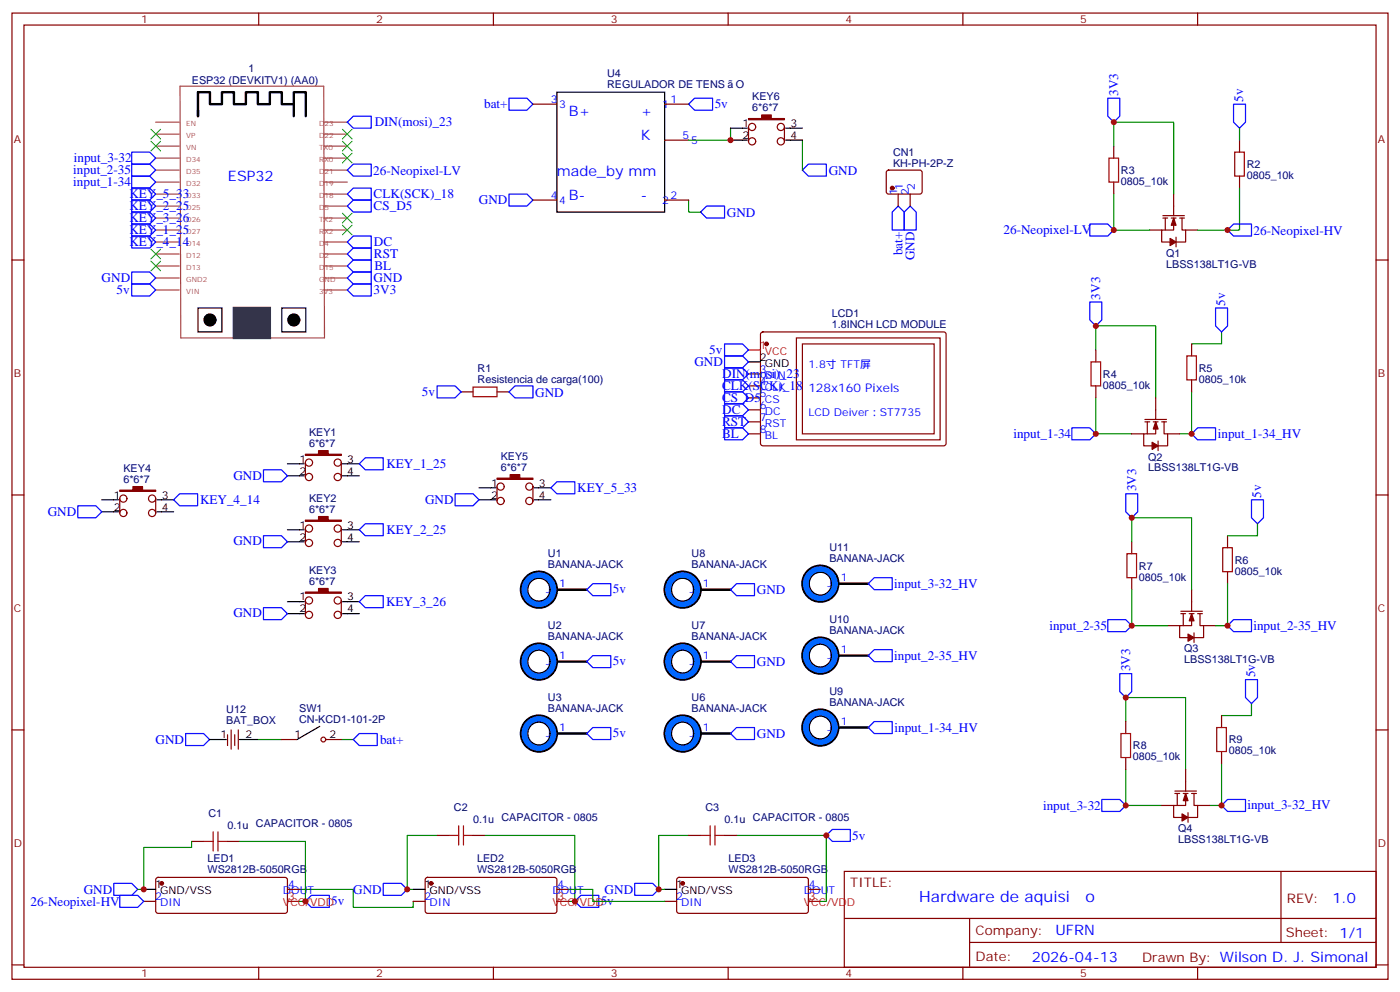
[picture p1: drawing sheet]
<svg xmlns="http://www.w3.org/2000/svg" width="412mm" height="292mm" viewBox="0 0 412 292" stroke-linecap="round" stroke-linejoin="round" font-family="sans-serif">
<g fill="none" stroke="#870000" stroke-width=".35">
<path d="M3.5 3.8h405.4v284.4h-405.4zM7.1 7.4h398.2v277.3h-398.2zM76.2 3.8v3.6M145.3 3.8v3.6M214.5 3.8v3.6M283.6 3.8v3.6M352.8 3.8v3.6M157 30.7h7M195.8 30.7h7M220.5 37.4v4.2M231.1 37.4v4.2M157 58.9h7"/>
<path d="M195.8 58.9h7M195.8 41.2h7M261.3 50.3l.5-.2h9.4l.4 .7v5.9l-.7 .4-9.4-.1-.4-.6v-5.6zM264.6 57.1v3.5M268.1 57.1v3.5M328.1 43v3.5M328.1 53.6v3.5M345.7 57.1v6.4M365.1 41.2v3.6M365.1 51.8v3.6M3.5 76.5h3.6M338.7 67.7h3.5"/>
<path d="M342.5 63.5h6.4M342.5 64.2h1.5M343.3 64.2v3.5M345 64.2h1.4M345.7 64.2v3.5h-3.5v3.5h2.5M346.4 69.8v2.8M347.5 64.2h1.4M348.2 64.2v3.5h1v3.5h-2.8M349.2 67.7h3.6M405.3 76.5h3.6M224.2 97.9l.5-.2h53.6l.4 .7-.1 32.4-.6 .4-53.6-.1-.4-.6v-32.1zM234.6 99.4h42.3v30h-42.3z"/>
<path d="M135.8 115.3h3.5M146.4 115.3h3.5M220.5 110h3.5M220.5 113.6h3.5M220.5 117.1h3.5M236.4 101.2h38.8v26.5h-38.8zM322.8 103v3.5M322.8 113.6v3.5M340.4 117.1v6.3M351 101.2v3.5M351 111.8v3.5M90 136.1v4.3"/>
<path d="M100.5 136.1v4.3M220.5 120.6h3.5M220.5 124.1h3.5M220.5 127.7h3.5M333.4 127.7h3.5M337.3 124.1h1.4M337.3 123.4h6.3M338 124.1v3.6M339.7 124.1h1.4M340.4 124.1v3.6h-3.5v3.5h2.5M341.1 129.8v2.8M342.2 124.1h1.4"/>
<path d="M342.9 124.1v3.6h1.1v3.5h-2.9M344 127.7h3.5M3.5 145.7h3.6M35.3 146.7v4.3M45.9 146.7v4.3M90 155.5v4.3M100.5 155.5v4.3M146.4 143.2v4.2M157 143.2v4.2M333.4 159.4v3.5M361.6 157.7v3.5M405.3 145.7h3.6"/>
<path d="M90 176.7v4.2M100.5 176.7v4.2M165.8 173.5h7.1M208.1 173.5h7.1M248.7 171.8h7.1M333.4 170v3.5M347.8 179.9h6.4M351 173.5v6.4M361.6 168.2v3.6M165.8 194.7h7.1M208.1 194.7h7.1M248.7 192.9h7.1"/>
<path d="M344 184.1h3.5M347.8 180.6h1.4M348.5 180.6v3.5M350.3 180.6h1.4M351 180.6v3.5h-3.5v3.5h2.5M351.7 186.2v2.9M352.8 180.6h1.4M353.5 180.6v3.5h1v3.5h-2.8M354.5 184.1h3.6M3.5 214.8h3.6M67 216.2v3.2M68.1 214.8v5.7"/>
<path d="M69.1 216.2v3.2M70.2 214.8v5.7M82.9 217.6h4.6M96 217.6h4.5M165.8 215.9h7.1M208.1 215.9h7.1M248.7 214.1h7.1M331.6 212.3v3.6M359.8 210.6v3.5M405.3 214.8h3.6M331.6 222.9v3.5M342.2 237h3.5"/>
<path d="M346.1 232.8h6.3M346.1 233.5h1.4M346.8 233.5v3.5M348.5 233.5h1.5M349.2 233.5v3.5h-3.5v3.6h2.5M349.2 226.4v6.4M350 239.1v2.9M351 233.5h1.4M351.7 233.5v3.5h1.1v3.6h-2.8M352.8 237h3.5M359.8 221.2v3.5M46.1 258.4l.5-.2 37.6 .1 .5 .6-.1 9.5-.6 .4-37.7-.1-.4-.6v-9.2z"/>
<path d="M56.4 247.6h3.6M67 247.6h3.6M125.5 258.4l.4-.2 37.7 .1 .4 .6v9.5l-.7 .4-37.6-.1-.5-.6v-9.2zM128.8 245.9h3.5M139.3 245.9h3.6M199.6 258.4l.4-.2 37.7 .1 .4 .6v9.5l-.7 .4-37.6-.1-.5-.6v-9.2zM202.8 245.9h3.6M213.4 245.9h3.6M248.7 256.4h156.6v28.3h-156.6zM377.3 256.5v20.8M42.3 265.3h3.6M84.7 261.7h3.5"/>
<path d="M121.7 265.3h3.5M164 261.7h3.6M195.8 265.3h3.5M238.1 261.7h3.6M248.7 270.3h156.5M285.6 277.3h119.6M285.6 270.3v14.1M3.5 284h3.6M76.2 284.7v3.5M145.3 284.7v3.5M214.5 284.7v3.5M283.6 284.7v3.5"/>
<path d="M352.8 284.7v3.5M405.3 284h3.6"/>
<circle cx="221.5" cy="37.4" r="1.06"/>
<circle cx="230" cy="37.4" r="1.06"/>
<circle cx="221.5" cy="41.6" r="1.06"/>
<circle cx="230" cy="41.6" r="1.06"/>
<circle cx="91" cy="136.1" r="1.06"/>
<circle cx="99.5" cy="136.1" r="1.06"/>
<circle cx="36.3" cy="151" r="1.06"/>
<circle cx="36.3" cy="146.7" r="1.06"/>
<circle cx="44.8" cy="151" r="1.06"/>
<circle cx="44.8" cy="146.7" r="1.06"/>
<circle cx="91" cy="140.4" r="1.06"/>
<circle cx="91" cy="159.8" r="1.06"/>
<circle cx="91" cy="155.5" r="1.06"/>
<circle cx="99.5" cy="155.5" r="1.06"/>
<circle cx="99.5" cy="140.4" r="1.06"/>
<circle cx="99.5" cy="159.8" r="1.06"/>
<circle cx="147.5" cy="143.2" r="1.06"/>
<circle cx="147.5" cy="147.4" r="1.06"/>
<circle cx="155.9" cy="143.2" r="1.06"/>
<circle cx="155.9" cy="147.4" r="1.06"/>
<circle cx="91" cy="176.7" r="1.06"/>
<circle cx="99.5" cy="176.7" r="1.06"/>
<circle cx="91" cy="180.9" r="1.06"/>
<circle cx="99.5" cy="180.9" r="1.06"/>
<circle cx="95.3" cy="217.6" r=".71"/>
</g>
<g fill="none" stroke="#000" stroke-width=".71">
<path d="M58.3 32.4v1.8v-7.1h3.5v3.6h3.6v-3.6h3.5v3.6h3.5v-3.6h3.6v3.6h3.5v-3.6h3.5v3.6h3.5v-3.6h3.6v7.1M86.5 30.7v3.5M164 173.5h8.9M206.4 173.5h8.8M246.9 171.8h8.9M164 194.7h8.9M206.4 194.7h8.8M246.9 192.9h8.9M164 215.9h8.9M206.4 215.9h8.8M246.9 214.1h8.9"/>
<circle cx="158.7" cy="173.5" r="5.3"/>
<circle cx="201.1" cy="173.5" r="5.3"/>
<circle cx="241.7" cy="171.8" r="5.3"/>
<circle cx="158.7" cy="194.7" r="5.3"/>
<circle cx="201.1" cy="194.7" r="5.3"/>
<circle cx="241.7" cy="192.9" r="5.3"/>
<circle cx="158.7" cy="215.9" r="5.3"/>
<circle cx="201.1" cy="215.9" r="5.3"/>
<circle cx="241.7" cy="214.1" r="5.3"/>
</g>
<g fill="none" stroke="#06f" stroke-width="1.8">
<circle cx="158.7" cy="173.5" r="4.2"/>
<circle cx="201.1" cy="173.5" r="4.2"/>
<circle cx="241.7" cy="171.8" r="4.2"/>
<circle cx="158.7" cy="194.7" r="4.2"/>
<circle cx="201.1" cy="194.7" r="4.2"/>
<circle cx="241.7" cy="192.9" r="4.2"/>
<circle cx="158.7" cy="215.9" r="4.2"/>
<circle cx="201.1" cy="215.9" r="4.2"/>
<circle cx="241.7" cy="214.1" r="4.2"/>
</g>
<g fill="none" stroke="#000" stroke-width=".35">
<path d="M164 27.1h31.8v35.3h-31.8zM215.2 37.7h4.9M231.4 37.7h5M215.2 41.2h4.9M231.4 41.2h5M58.3 90.6h7.1v7.1h-7.1zM83 90.6h7.1v7.1h-7.1zM220.5 106.5h3.5M84.7 136.5h4.9M100.9 136.5h4.9M30 147.1h4.9M30 150.6h4.9"/>
<path d="M46.2 147.1h5M46.2 150.6h5M84.7 140h4.9M84.7 155.9h4.9M84.7 159.4h4.9M100.9 140h4.9M100.9 155.9h4.9M100.9 159.4h4.9M141.1 147.1h4.9M141.1 143.5h4.9M157.3 147.1h5M157.3 143.5h5"/>
<path d="M84.7 177.1h4.9M100.9 177.1h4.9M84.7 180.6h4.9M100.9 180.6h4.9M61.7 217.6h5M70.6 217.6h5.2M94.2 213.7l-6.7 3.9M42.3 261.7h3.6M121.7 261.7h3.5M195.8 261.7h3.5"/>
<circle cx="158.7" cy="173.5" r="3.3"/>
<circle cx="201" cy="173.5" r="3.3"/>
<circle cx="241.6" cy="171.8" r="3.3"/>
<circle cx="158.7" cy="194.7" r="3.3"/>
<circle cx="201" cy="194.7" r="3.3"/>
<circle cx="241.6" cy="192.9" r="3.3"/>
<circle cx="158.7" cy="215.9" r="3.3"/>
<circle cx="201" cy="215.9" r="3.3"/>
<circle cx="241.6" cy="214.1" r="3.3"/>
</g>
<g fill="#870000" stroke="#870000" stroke-width=".35">
<path d="M90 133.7h3.8v-1.1h2.9v1.1h3.8v.3h-10.5z"/>
<path d="M90 153.1h3.8v-1.1h2.9v1.1h3.8v.3h-10.5z"/>
<path d="M90 174.2h3.8v-1h2.9v1h3.8v.4h-10.5z"/>
<path d="M35.3 144.3h3.9v-1.1h2.8v1.1h3.9v.3h-10.6z"/>
<path d="M146.4 140.7h3.9v-1h2.8v1h3.9v.4h-10.6z"/>
<path d="M345.7 64.2l.7 2.1h-1.4z"/>
<path d="M344.7 70.2l1.7 1-1.7 1.1z"/>
<path d="M220.5 34.9h3.9v-1.1h2.8v1.1h3.9v.3h-10.6z"/>
<path d="M340.4 124.1l.7 2.2h-1.4z"/>
<path d="M339.4 130.1l1.7 1.1-1.7 1.1z"/>
<path d="M351 180.6l.7 2.1h-1.4z"/>
<path d="M350 186.6l1.7 1-1.7 1.1z"/>
<path d="M349.2 233.5l.8 2.1h-1.5z"/>
<path d="M348.2 239.5l1.8 1.1-1.8 1z"/>
<circle cx="225.8" cy="101.2" r=".53"/>
<circle cx="47.6" cy="260" r=".53"/>
<circle cx="127" cy="260" r=".53"/>
<circle cx="201.1" cy="260" r=".53"/>
<circle cx="262.8" cy="55.4" r=".53"/>
</g>
<g fill="none" stroke="#00f" stroke-width=".35">
<path d="M102.3 35.9l1.8-1.7h5.3v3.5h-5.3zM149.9 28.9h5.3l1.8 1.8-1.8 1.7h-5.3zM204.6 28.9h5.3v3.5h-5.3l-1.8-1.7zM326.3 28.9h3.5v5.3l-1.7 1.7-1.8-1.7zM363.4 30.7h3.5v5.2l-1.8 1.8-1.7-1.8zM38.8 51.8h5.3l1.8 1.8-1.8 1.8h-5.3zM38.8 48.3h5.3l1.8 1.8-1.8 1.7h-5.3zM38.8 44.8h5.3l1.8 1.7-1.8 1.8h-5.3zM38.8 55.4h5.3l1.8 1.7-1.8 1.8h-5.3zM38.8 58.9h5.3l1.8 1.7-1.8 1.8h-5.3zM102.3 57.1l1.8-1.7h5.3v3.5h-5.3zM102.3 50.1l1.8-1.8h5.3v3.5h-5.3z"/>
<path d="M149.9 57.1h5.3l1.8 1.8-1.8 1.7h-5.3zM236.4 50.1l1.7-1.8h5.3v3.5h-5.3zM38.8 62.4h5.3l1.8 1.8-1.8 1.7h-5.3zM38.8 65.9h5.3l1.8 1.8-1.8 1.8h-5.3zM38.8 69.5h5.3l1.8 1.7-1.8 1.8h-5.3zM102.3 60.6l1.8-1.7h5.3v3.5h-5.3zM102.3 71.2l1.8-1.7h5.3v3.5h-5.3zM102.3 78.3l1.8-1.8h5.3v3.5h-5.3zM102.3 74.8l1.8-1.8h5.3v3.5h-5.3zM206.4 62.4l1.7-1.8h5.3v3.6h-5.3zM264.6 60.6l1.7 1.8v5.3h-3.5v-5.3zM266.3 62.4l1.8-1.8 1.8 1.8v5.3h-3.6z"/>
<path d="M321 65.9h5.3l1.8 1.8-1.8 1.8h-5.3zM361.6 67.7l1.8-1.8h5.3v3.6h-5.3zM38.8 80h5.3l1.8 1.8-1.8 1.8h-5.3zM38.8 83.6h5.3l1.8 1.7-1.8 1.8h-5.3zM102.3 81.8l1.8-1.8h5.3v3.6h-5.3zM104.1 83.6h5.3v3.5h-5.3l-1.8-1.8zM321 88.9h3.6v5.3l-1.8 1.7-1.8-1.7zM358.1 90.6h3.5v5.3l-1.8 1.8-1.7-1.8zM128.8 113.6h5.3l1.7 1.7-1.7 1.8h-5.3zM149.9 115.3l1.8-1.7h5.3v3.5h-5.3zM213.4 104.7h5.3l1.8 1.8-1.8 1.8h-5.3zM213.4 108.3h5.3l1.8 1.7-1.8 1.8h-5.3z"/>
<path d="M213.4 111.8h5.3l1.8 1.8-1.8 1.7h-5.3zM213.4 115.3h5.3l1.8 1.8-1.8 1.8h-5.3zM213.4 118.9h5.3l1.8 1.7-1.8 1.8h-5.3zM213.4 101.2h5.3l1.8 1.8-1.8 1.7h-5.3zM77.6 138.3h5.3l1.8 1.7-1.8 1.8h-5.3zM105.8 136.5l1.8-1.8h5.3v3.6h-5.3zM213.4 122.4h5.3l1.8 1.7-1.8 1.8h-5.3zM213.4 125.9h5.3l1.8 1.8-1.8 1.7h-5.3zM315.7 125.9h5.3l1.8 1.8-1.8 1.7h-5.3zM351 127.7l1.8-1.8h5.3v3.5h-5.3zM22.9 148.8h5.3l1.8 1.8-1.8 1.8h-5.3zM51.2 147.1l1.7-1.8h5.3v3.5h-5.3z"/>
<path d="M77.6 157.7h5.3l1.8 1.7-1.8 1.8h-5.3zM105.8 155.9l1.8-1.8h5.3v3.6h-5.3zM134.1 145.3h5.2l1.8 1.8-1.8 1.7h-5.2zM162.3 143.5l1.7-1.7h5.3v3.5h-5.3zM331.6 145.3h3.5v5.3l-1.7 1.8-1.8-1.8zM368.7 147.1h3.5v5.3l-1.8 1.7-1.7-1.7zM77.6 178.8h5.3l1.8 1.8-1.8 1.8h-5.3zM105.8 177.1l1.8-1.8h5.3v3.5h-5.3zM172.9 173.5l1.7-1.7h5.3v3.5h-5.3zM215.2 173.5l1.8-1.7h5.2v3.5h-5.2zM255.8 171.8l1.7-1.8h5.3v3.5h-5.3zM172.9 194.7l1.7-1.8h5.3v3.6h-5.3z"/>
<path d="M217 192.9h5.2v3.6h-5.2l-1.8-1.8zM255.8 192.9l1.7-1.7h5.3v3.5h-5.3zM326.3 182.4h5.3l1.8 1.7-1.8 1.8h-5.3zM329.8 198.2h3.6v5.3l-1.8 1.8-1.8-1.8zM361.6 184.1l1.8-1.7h5.3v3.5h-5.3zM366.9 200h3.5v5.3l-1.7 1.7-1.8-1.7zM54.7 215.9h5.3l1.7 1.7-1.7 1.8h-5.3zM104.1 217.6l1.7-1.7h5.3v3.5h-5.3zM172.9 215.9l1.7-1.8h5.3v3.5h-5.3zM215.2 215.9l1.8-1.8h5.2v3.5h-5.2zM255.8 214.1l1.7-1.8h5.3v3.6h-5.3zM324.6 235.3h5.2l1.8 1.7-1.8 1.8h-5.2z"/>
<path d="M359.8 237l1.8-1.7h5.3v3.5h-5.3zM33.5 260h5.3l1.8 1.7-1.8 1.8h-5.3zM112.9 260h5.3l1.7 1.7-1.7 1.8h-5.3zM187 260h5.3l1.7 1.7-1.7 1.8h-5.3zM245.2 244.1h5.3v3.5h-5.3l-1.8-1.7zM35.3 263.5h5.3l1.7 1.8-1.7 1.7h-5.3zM90 265.3l1.7-1.8h5.3v3.5h-5.3zM171.1 263.5h5.3v3.5h-5.3l-1.8-1.7z"/>
</g>
<g fill="none" stroke="#a64a4a" stroke-width=".35">
<path d="M45.9 39.5h6.9M45.9 35.9h6.9M53 25.4h42.4l.2 74h-42.3zM95.4 39.5h6.9M95.4 35.9h6.9M45.9 57.1h6.9M45.9 53.6h6.9M45.9 50.1h6.9M45.9 46.5h6.9M45.9 43h6.9M95.4 57.1h6.9M95.4 53.6h6.9"/>
<path d="M95.4 50.1h6.9M95.4 46.5h6.9M95.4 43h6.9M45.9 78.3h6.9M45.9 74.8h6.9M45.9 71.2h6.9M45.9 67.7h6.9M45.9 64.2h6.9M45.9 60.6h6.9M95.4 78.3h6.9M95.4 74.8h6.9M95.4 71.2h6.9"/>
<path d="M95.4 67.7h6.9M95.4 64.2h6.9M95.4 60.6h6.9M45.9 85.3h6.9M45.9 81.8h6.9M95.4 85.3h6.9M95.4 81.8h6.9"/>
</g>
<path d="M68.9 90.6h10.6v8.8h-10.6z" fill="#333" stroke="#333" stroke-width=".71"/>
<g fill="#000" stroke="#000" stroke-width=".35">
<circle cx="61.8" cy="94.2" r="1.76"/>
<circle cx="86.5" cy="94.2" r="1.76"/>
</g>
<path d="M220.5 103h3.5M84.7 265.3h3.5M164 265.3h3.6M238.1 265.3h3.6" fill="none" stroke="#f00" stroke-width=".35"/>
<g fill="none" stroke="#008700" stroke-width=".35">
<path d="M215.2 37.7v3.5h-12.4M365.1 37.7v3.5M202.8 58.9v3.5h3.6M236.4 41.2v8.9M328.1 57.1v10.6h10.6M328.1 43v-7.1h17.6v21.2M365.1 55.4v12.3h-12.3M359.8 97.7v3.5h-8.8M322.8 103v-7.1h17.6v21.2M322.8 117.1v10.6h10.6M351 115.3v12.4h-3.5M333.4 159.4v-7h17.6v21.1"/>
<path d="M370.4 154.1v3.6h-8.8M333.4 173.5v10.6h10.6M361.6 171.8v12.3h-3.5M75.8 217.6h7.1M100.5 217.6h3.6M331.6 212.3v-7h17.6v21.1M368.7 207v3.6h-8.9M331.6 226.4v10.6h10.6M359.8 224.7v12.3h-3.5M56.4 247.6v1.8h-14.1v12.3h-1.7M70.6 247.6h19.4v17.7h-1.8M128.8 245.9h-8.9v15.8h1.8"/>
<path d="M142.9 245.9h26.4v19.4h-1.7M202.8 245.9h-8.8v15.8h1.8M217 245.9h26.4v19.4h-1.7M88.2 261.7h15.9v5.3h17.6v-1.7M167.6 261.7h7v3.6h21.2"/>
</g>
<g fill="none" stroke="#a10000" stroke-width=".35">
<path d="M326.7 46.5h2.8v7.1h-2.8zM363.7 44.8h2.8v7h-2.8zM139.3 113.9h7.1v2.8h-7.1zM321.4 106.5h2.8v7.1h-2.8zM349.6 104.7h2.8v7.1h-2.8zM332 162.9h2.8v7.1h-2.8zM360.2 161.2h2.8v7h-2.8zM330.2 215.9h2.8v7h-2.8zM358.4 214.1h2.8v7.1h-2.8zM60 247.6h2.8M62.8 244.8v5.6M64.2 247.6h2.8"/>
<path d="M64.2 244.8v5.6M132.3 245.9h2.8M135.1 243v5.7M136.5 245.9h2.8M136.5 243v5.7M206.4 245.9h2.8M209.2 243v5.7M210.6 245.9h2.8M210.6 243v5.7"/>
</g>
<g fill="none" stroke="#3c3" stroke-width=".35">
<path d="M44.4 38.1l2.9 2.8M47.3 38.1l-2.9 2.8M100.9 38.1l2.8 2.8M103.7 38.1l-2.8 2.8M44.4 41.6l2.9 2.8M47.3 41.6l-2.9 2.8M100.9 45.1l2.8 2.8M100.9 41.6l2.8 2.8M103.7 45.1l-2.8 2.8M103.7 41.6l-2.8 2.8M44.4 73.3l2.9 2.9M44.4 76.9l2.9 2.8"/>
<path d="M47.3 73.3l-2.9 2.9M47.3 76.9l-2.9 2.8M100.9 66.3l2.8 2.8M100.9 62.8l2.8 2.8M103.7 66.3l-2.8 2.8M103.7 62.8l-2.8 2.8"/>
</g>
<g fill="#c00">
<circle cx="169.3" cy="265.3" r=".88"/>
<circle cx="119.9" cy="261.7" r=".88"/>
<circle cx="90" cy="265.3" r=".88"/>
<circle cx="42.3" cy="261.7" r=".88"/>
<circle cx="194" cy="261.7" r=".88"/>
<circle cx="328.1" cy="35.9" r=".88"/>
<circle cx="328.1" cy="67.7" r=".88"/>
<circle cx="361.6" cy="67.7" r=".88"/>
<circle cx="215.2" cy="41.2" r=".88"/>
<circle cx="322.8" cy="95.9" r=".88"/>
<circle cx="322.8" cy="127.7" r=".88"/>
<circle cx="351" cy="127.7" r=".88"/>
<circle cx="361.6" cy="184.1" r=".88"/>
<circle cx="333.4" cy="152.4" r=".88"/>
<circle cx="333.4" cy="184.1" r=".88"/>
<circle cx="359.8" cy="237" r=".88"/>
<circle cx="331.6" cy="205.3" r=".88"/>
<circle cx="331.6" cy="237" r=".88"/>
<circle cx="243.4" cy="245.9" r=".88"/>
</g>
<g font-size="4.6" fill="#00f">
<text x="270.8" y="265.5">Hardw</text>
<text x="285.6" y="265.5">are de aquisi</text>
<text x="319.8" y="265.5">o</text>
</g>
<g font-size="4.2" fill="#00f">
<text x="167.6" y="34.2">B+</text>
<text x="188.7" y="34.2">+</text>
<text x="188.7" y="41.2">K</text>
<text x="67.1" y="53.1">ESP32</text>
<text x="164" y="51.8">made_by mm</text>
<text x="167.6" y="58.9">B-</text>
<text x="188.7" y="58.9">-</text>
<text x="392.5" y="265.7">1.0</text>
<text x="310.9" y="275.3">UFRN</text>
<text x="304" y="283.1">2026-04-13</text>
</g>
<g font-size="3.9" fill="#00f">
<text x="329.4" y="28.2" transform="rotate(-90 329.4 28.2)">3V3</text>
<text x="142.6" y="31.8">bat+</text>
<text x="210.5" y="31.8">5v</text>
<text x="366.2" y="30" transform="rotate(-90 366.2 30)">5v</text>
<text x="110.4" y="37.1">DIN(mosi)_23</text>
<text x="21.7" y="47.8">input_3-32</text>
<text x="21.6" y="51.3">input_2-35</text>
<text x="110" y="51.4">26-Neopixel-LV</text>
<text x="244.1" y="51.4">GND</text>
<text x="21.6" y="54.8">input_1-34</text>
<text x="38.1" y="58.4">KEY_5_33</text>
<text x="110.1" y="58.3">CLK(SCK)_18</text>
<text x="38.1" y="61.9">KEY_2_25</text>
<text x="38.1" y="65.4">KEY_3_26</text>
<text x="110.1" y="61.8">CS_D5</text>
<text x="141.1" y="60">GND</text>
<text x="214.1" y="63.7">GND</text>
<text x="38.1" y="69">KEY_1_25</text>
<text x="295.6" y="68.9">26-Neopixel-LV</text>
<text x="369.3" y="69">26-Neopixel-HV</text>
<text x="38.1" y="72.5">KEY_4_14</text>
<text x="110.2" y="72.4">DC</text>
<text x="110.2" y="75.9">RST</text>
<text x="265.8" y="75.1" transform="rotate(-90 265.8 75.1)">bat+</text>
<text x="269.4" y="76.6" transform="rotate(-90 269.4 76.6)">GND</text>
<text x="29.9" y="82.9">GND</text>
<text x="110.1" y="83.1">GND</text>
<text x="110.3" y="79.4">BL</text>
<text x="34.3" y="86.7">5v</text>
<text x="110.1" y="86.6">3V3</text>
<text x="324.1" y="88.2" transform="rotate(-90 324.1 88.2)">3V3</text>
<text x="360.9" y="90" transform="rotate(-90 360.9 90)">5v</text>
<text x="204.6" y="107.6">GND</text>
<text x="208.9" y="104.3">5v</text>
<text x="212.7" y="111.4">DIN(mosi)_23</text>
<text x="124.3" y="116.6">5v</text>
<text x="157.7" y="116.8">GND</text>
<text x="212.7" y="114.9">CLK(SCK)_18</text>
<text x="212.7" y="118.4">CS_D5</text>
<text x="212.7" y="125.4">RST</text>
<text x="212.7" y="121.9">DC</text>
<text x="212.7" y="128.9">BL</text>
<text x="298.5" y="128.9">input_1-34</text>
<text x="358.7" y="129">input_1-34_HV</text>
<text x="113.8" y="137.7">KEY_1_25</text>
<text x="68.8" y="141.1">GND</text>
<text x="58.9" y="148.4">KEY_4_14</text>
<text x="125.2" y="148.2">GND</text>
<text x="170" y="144.9">KEY_5_33</text>
<text x="334.7" y="144.6" transform="rotate(-90 334.7 144.6)">3V3</text>
<text x="371.5" y="146.4" transform="rotate(-90 371.5 146.4)">5v</text>
<text x="14.1" y="151.7">GND</text>
<text x="68.8" y="160.5">GND</text>
<text x="113.8" y="157.1">KEY_2_25</text>
<text x="263.4" y="172.9">input_3-32_HV</text>
<text x="113.7" y="178.2">KEY_3_26</text>
<text x="180.6" y="174.6">5v</text>
<text x="223" y="174.9">GND</text>
<text x="68.8" y="181.7">GND</text>
<text x="309.1" y="185.4">input_2-35</text>
<text x="369.2" y="185.3">input_2-35_HV</text>
<text x="180.6" y="195.8">5v</text>
<text x="223" y="196">GND</text>
<text x="263.4" y="194.1">input_2-35_HV</text>
<text x="332.9" y="197.5" transform="rotate(-90 332.9 197.5)">3V3</text>
<text x="369.8" y="199.4" transform="rotate(-90 369.8 199.4)">5v</text>
<text x="263.5" y="215.4">input_1-34_HV</text>
<text x="45.8" y="218.9">GND</text>
<text x="112" y="219">bat+</text>
<text x="180.6" y="217">5v</text>
<text x="223" y="217.2">GND</text>
<text x="307.2" y="238.3">input_3-32</text>
<text x="367.4" y="238.2">input_3-32_HV</text>
<text x="251" y="247">5v</text>
<text x="24.7" y="263">GND</text>
<text x="104" y="263">GND</text>
<text x="178.1" y="263">GND</text>
<text x="9" y="266.5">26-Neopixel-HV</text>
<text x="97.6" y="266.4">5v</text>
<text x="176.9" y="266.4">5v</text>
</g>
<g font-size="3.9" fill="#800">
<text x="250.5" y="261">TITLE:</text>
<text x="379.1" y="265.7">REV:</text>
<text x="287.4" y="275.2">Company:</text>
<text x="378.7" y="275.8">Sheet: 1/1</text>
<text x="287.4" y="282.9">Date:</text>
<text x="336.4" y="283">Draw</text>
<text x="346.6" y="283">n By: Wilson D. J. Simonal</text>
</g>
<text font-size="3.5" fill="#00f" x="238.1" y="115.3">128x160 Pixels</text>
<g font-size="3.2" fill="#800">
<text x="41.6" y="6.8">1</text>
<text x="110.8" y="6.8">2</text>
<text x="179.9" y="6.8">3</text>
<text x="249.1" y="6.8">4</text>
<text x="318.2" y="6.8">5</text>
<text x="4.1" y="41.9">A</text>
<text x="405.9" y="41.9">A</text>
<text x="4.1" y="111.1">B</text>
<text x="405.9" y="111.1">B</text>
<text x="4.1" y="180.2">C</text>
<text x="405.9" y="180.2">C</text>
<text x="4.1" y="249.4">D</text>
<text x="405.9" y="249.4">D</text>
<text x="41.6" y="287.7">1</text>
<text x="110.8" y="287.7">2</text>
<text x="179.9" y="287.7">3</text>
<text x="249.1" y="287.7">4</text>
<text x="318.2" y="287.7">5</text>
</g>
<g font-size="3.2" fill="#000080">
<text x="73.2" y="21.1">1</text>
<text x="178.8" y="22.7">U4</text>
<text x="56.5" y="24.7">ESP32 (DEVKITV1) (AA0)</text>
<text x="178.8" y="25.8">REGULADOR DE TENS</text>
<text x="216.8" y="25.8">O</text>
<text x="221.6" y="29.6">KEY6</text>
<text x="221.6" y="32.8">6*6*7</text>
<text x="263.1" y="45.8">CN1</text>
<text x="263.1" y="49">KH-PH-2P-Z</text>
<text x="330.2" y="51.2">R3</text>
<text x="367.2" y="52.7">0805_10k</text>
<text x="367.2" y="49.4">R2</text>
<text x="330.2" y="54.5">0805_10k</text>
<text x="343.5" y="75.6">Q1</text>
<text x="343.5" y="78.8">LBSS138LT1G-VB</text>
<text x="245" y="93.4">LCD1</text>
<text x="245" y="96.6">1.8INCH LCD MODULE</text>
<text x="140.7" y="112.9">Resistencia de carga(100)</text>
<text x="140.7" y="109.6">R1</text>
<text x="324.9" y="111.2">R4</text>
<text x="353.1" y="112.7">0805_10k</text>
<text x="353.1" y="109.4">R5</text>
<text x="324.9" y="114.4">0805_10k</text>
<text x="91" y="131.6">6*6*7</text>
<text x="91" y="128.3">KEY1</text>
<text x="147.5" y="135.4">KEY5</text>
<text x="338.2" y="135.5">Q2</text>
<text x="36.4" y="142.1">6*6*7</text>
<text x="36.4" y="138.9">KEY4</text>
<text x="147.5" y="138.6">6*6*7</text>
<text x="338.2" y="138.7">LBSS138LT1G-VB</text>
<text x="91" y="147.8">KEY2</text>
<text x="91" y="151">6*6*7</text>
<text x="161.4" y="167.2">BANANA-JACK</text>
<text x="161.4" y="164">U1</text>
<text x="203.7" y="167.2">BANANA-JACK</text>
<text x="203.7" y="164">U8</text>
<text x="244.3" y="165.4">BANANA-JACK</text>
<text x="244.3" y="162.2">U11</text>
<text x="335.5" y="167.6">R7</text>
<text x="363.7" y="165.9">R6</text>
<text x="91" y="172.1">6*6*7</text>
<text x="91" y="168.9">KEY3</text>
<text x="335.5" y="170.9">0805_10k</text>
<text x="363.7" y="169.1">0805_10k</text>
<text x="161.4" y="185.1">U2</text>
<text x="203.7" y="185.1">U7</text>
<text x="244.3" y="183.4">U10</text>
<text x="161.4" y="188.3">BANANA-JACK</text>
<text x="203.7" y="188.3">BANANA-JACK</text>
<text x="244.3" y="186.6">BANANA-JACK</text>
<text x="348.8" y="192">Q3</text>
<text x="348.8" y="195.2">LBSS138LT1G-VB</text>
<text x="66.6" y="209.9">U12</text>
<text x="88.1" y="209.6">SW1</text>
<text x="161.4" y="209.5">BANANA-JACK</text>
<text x="161.4" y="206.3">U3</text>
<text x="203.7" y="209.5">BANANA-JACK</text>
<text x="203.7" y="206.3">U6</text>
<text x="244.3" y="207.8">BANANA-JACK</text>
<text x="244.3" y="204.5">U9</text>
<text x="66.6" y="213">BAT_BOX</text>
<text x="88.1" y="212.7">CN-KCD1-101-2P</text>
<text x="333.7" y="220.5">R8</text>
<text x="361.9" y="218.8">R9</text>
<text x="333.7" y="223.8">0805_10k</text>
<text x="361.9" y="222">0805_10k</text>
<text x="133.7" y="238.8">C2</text>
<text x="207.8" y="238.8">C3</text>
<text x="61.4" y="240.5">C1</text>
<text x="67" y="244.1">0.1u CAPACITOR - 0805</text>
<text x="139.3" y="242.3">0.1u CAPACITOR - 0805</text>
<text x="213.4" y="242.3">0.1u CAPACITOR - 0805</text>
<text x="347.1" y="244.9">Q4</text>
<text x="347.1" y="248.1">LBSS138LT1G-VB</text>
<text x="61.1" y="257">WS2812B-5050RGB</text>
<text x="61.1" y="253.7">LED1</text>
<text x="140.5" y="257">WS2812B-5050RGB</text>
<text x="140.5" y="253.7">LED2</text>
<text x="214.6" y="257">WS2812B-5050RGB</text>
<text x="214.6" y="253.7">LED3</text>
</g>
<g font-size="3.2" fill="#00f">
<text x="162.3" y="30.3">3</text>
<text x="164.7" y="31.7">3</text>
<text x="195.1" y="31.7">1</text>
<text x="197.6" y="30.3">1</text>
<text x="201.1" y="40.9">5</text>
<text x="203.6" y="42.3">5</text>
<text x="162.3" y="58.5">4</text>
<text x="164.7" y="59.9">4</text>
<text x="195.1" y="59.9">2</text>
<text x="197.6" y="58.5">2</text>
<text x="264.2" y="57.3" transform="rotate(-90 264.2 57.3)">1</text>
<text x="266" y="55.8" transform="rotate(-90 266 55.8)">1</text>
<text x="267.8" y="57.3" transform="rotate(-90 267.8 57.3)">2</text>
<text x="269.5" y="55.8" transform="rotate(-90 269.5 55.8)">2</text>
<text x="223.8" y="109.7">3</text>
<text x="223.8" y="113.2">4</text>
<text x="225.3" y="111.4">DIN</text>
<text x="238.1" y="108.3">1.8寸 TFT屏</text>
<text x="223.8" y="116.7">5</text>
<text x="225.3" y="115">CLK</text>
<text x="225.3" y="118.5">CS</text>
<text x="223.8" y="120.3">6</text>
<text x="223.8" y="123.8">7</text>
<text x="225.3" y="122">DC</text>
<text x="225.3" y="125.6">RST</text>
<text x="238.1" y="122.4">LCD Deiver：ST7735</text>
<text x="223.8" y="127.3">8</text>
<text x="225.3" y="129.1">BL</text>
<text x="164.7" y="172.8">1</text>
<text x="207.1" y="172.8">1</text>
<text x="243.8" y="172.8">J1</text>
<text x="247.6" y="171.1">1</text>
<text x="160.9" y="174.6">J1</text>
<text x="203.2" y="174.6">J1</text>
<text x="160.9" y="195.8">J1</text>
<text x="164.7" y="194">1</text>
<text x="203.2" y="195.8">J1</text>
<text x="207.1" y="194">1</text>
<text x="243.8" y="194">J1</text>
<text x="247.6" y="192.2">1</text>
<text x="164.7" y="215.2">1</text>
<text x="207.1" y="215.2">1</text>
<text x="243.8" y="215.2">J1</text>
<text x="247.6" y="213.4">1</text>
<text x="160.9" y="216.9">J1</text>
<text x="203.2" y="216.9">J1</text>
<text x="83.4" y="263.1">DOUT</text>
<text x="84.8" y="261.4">4</text>
<text x="162.7" y="263.1">DOUT</text>
<text x="164.2" y="261.4">4</text>
<text x="236.8" y="263.1">DOUT</text>
<text x="238.3" y="261.4">4</text>
<text x="45.7" y="264.9">2</text>
<text x="47.2" y="266.7">DIN</text>
<text x="125.1" y="264.9">2</text>
<text x="126.5" y="266.7">DIN</text>
<text x="199.1" y="264.9">2</text>
<text x="200.6" y="266.7">DIN</text>
</g>
<g font-size="3.2">
<text x="218.7" y="37.4">1</text>
<text x="218.7" y="40.9">2</text>
<text x="232.8" y="37.4">3</text>
<text x="232.8" y="40.9">4</text>
<text x="223.8" y="106.2">2</text>
<text x="225.3" y="107.9">GND</text>
<text x="88.2" y="136.1">1</text>
<text x="102.3" y="136.1">3</text>
<text x="88.2" y="139.7">2</text>
<text x="102.3" y="139.7">4</text>
<text x="144.6" y="143.2">1</text>
<text x="158.7" y="143.2">3</text>
<text x="33.5" y="146.7">1</text>
<text x="47.6" y="146.7">3</text>
<text x="144.6" y="146.7">2</text>
<text x="158.7" y="146.7">4</text>
<text x="33.5" y="150.2">2</text>
<text x="47.6" y="150.2">4</text>
<text x="88.2" y="155.5">1</text>
<text x="102.3" y="155.5">3</text>
<text x="88.2" y="159.1">2</text>
<text x="102.3" y="159.1">4</text>
<text x="88.2" y="176.7">1</text>
<text x="102.3" y="176.7">3</text>
<text x="88.2" y="180.2">2</text>
<text x="102.3" y="180.2">4</text>
<text x="64.9" y="217.3">1</text>
<text x="72.3" y="217.3">2</text>
<text x="86.8" y="217.3">1</text>
<text x="97" y="217.3">2</text>
<text x="45.7" y="261.4">1</text>
<text x="47.2" y="263.1">GND/VSS</text>
<text x="125.1" y="261.4">1</text>
<text x="126.5" y="263.1">GND/VSS</text>
<text x="199.1" y="261.4">1</text>
<text x="200.6" y="263.1">GND/VSS</text>
</g>
<g font-size="3.2" fill="#f00">
<text x="223.8" y="102.6">1</text>
<text x="225.3" y="104.4">VCC</text>
<text x="83.4" y="266.7">VCC/VDD</text>
<text x="84.8" y="264.9">3</text>
<text x="162.7" y="266.7">VCC/VDD</text>
<text x="164.2" y="264.9">3</text>
<text x="236.8" y="266.7">VCC/VDD</text>
<text x="238.3" y="264.9">3</text>
</g>
<g font-size="2.1" fill="#a54b4b">
<text x="54.8" y="40.5">VP</text>
<text x="54.8" y="37">EN</text>
<text x="94" y="40.5">D22</text>
<text x="94" y="37">D23</text>
<text x="54.8" y="47.6">D34</text>
<text x="54.8" y="44">VN</text>
<text x="94" y="47.6">RX0</text>
<text x="94" y="44">TX0</text>
<text x="54.8" y="51.1">D35</text>
<text x="94" y="51.1">D21</text>
<text x="54.8" y="58.2">D33</text>
<text x="54.8" y="54.6">D32</text>
<text x="94" y="58.2">D18</text>
<text x="94" y="54.6">D19</text>
<text x="54.8" y="65.2">D26</text>
<text x="54.8" y="61.7">D25</text>
<text x="94" y="65.2">TX2</text>
<text x="94" y="61.7">D5</text>
<text x="54.8" y="68.7">D27</text>
<text x="94" y="68.7">RX2</text>
<text x="54.8" y="75.8">D12</text>
<text x="54.8" y="72.3">D14</text>
<text x="94" y="75.8">D2</text>
<text x="94" y="72.3">D4</text>
<text x="54.8" y="82.8">GND2</text>
<text x="54.8" y="79.3">D13</text>
<text x="94" y="82.8">GND</text>
<text x="94" y="79.3">D15</text>
<text x="54.8" y="86.4">VIN</text>
<text x="94" y="86.4">3V3</text>
</g>
</svg>
